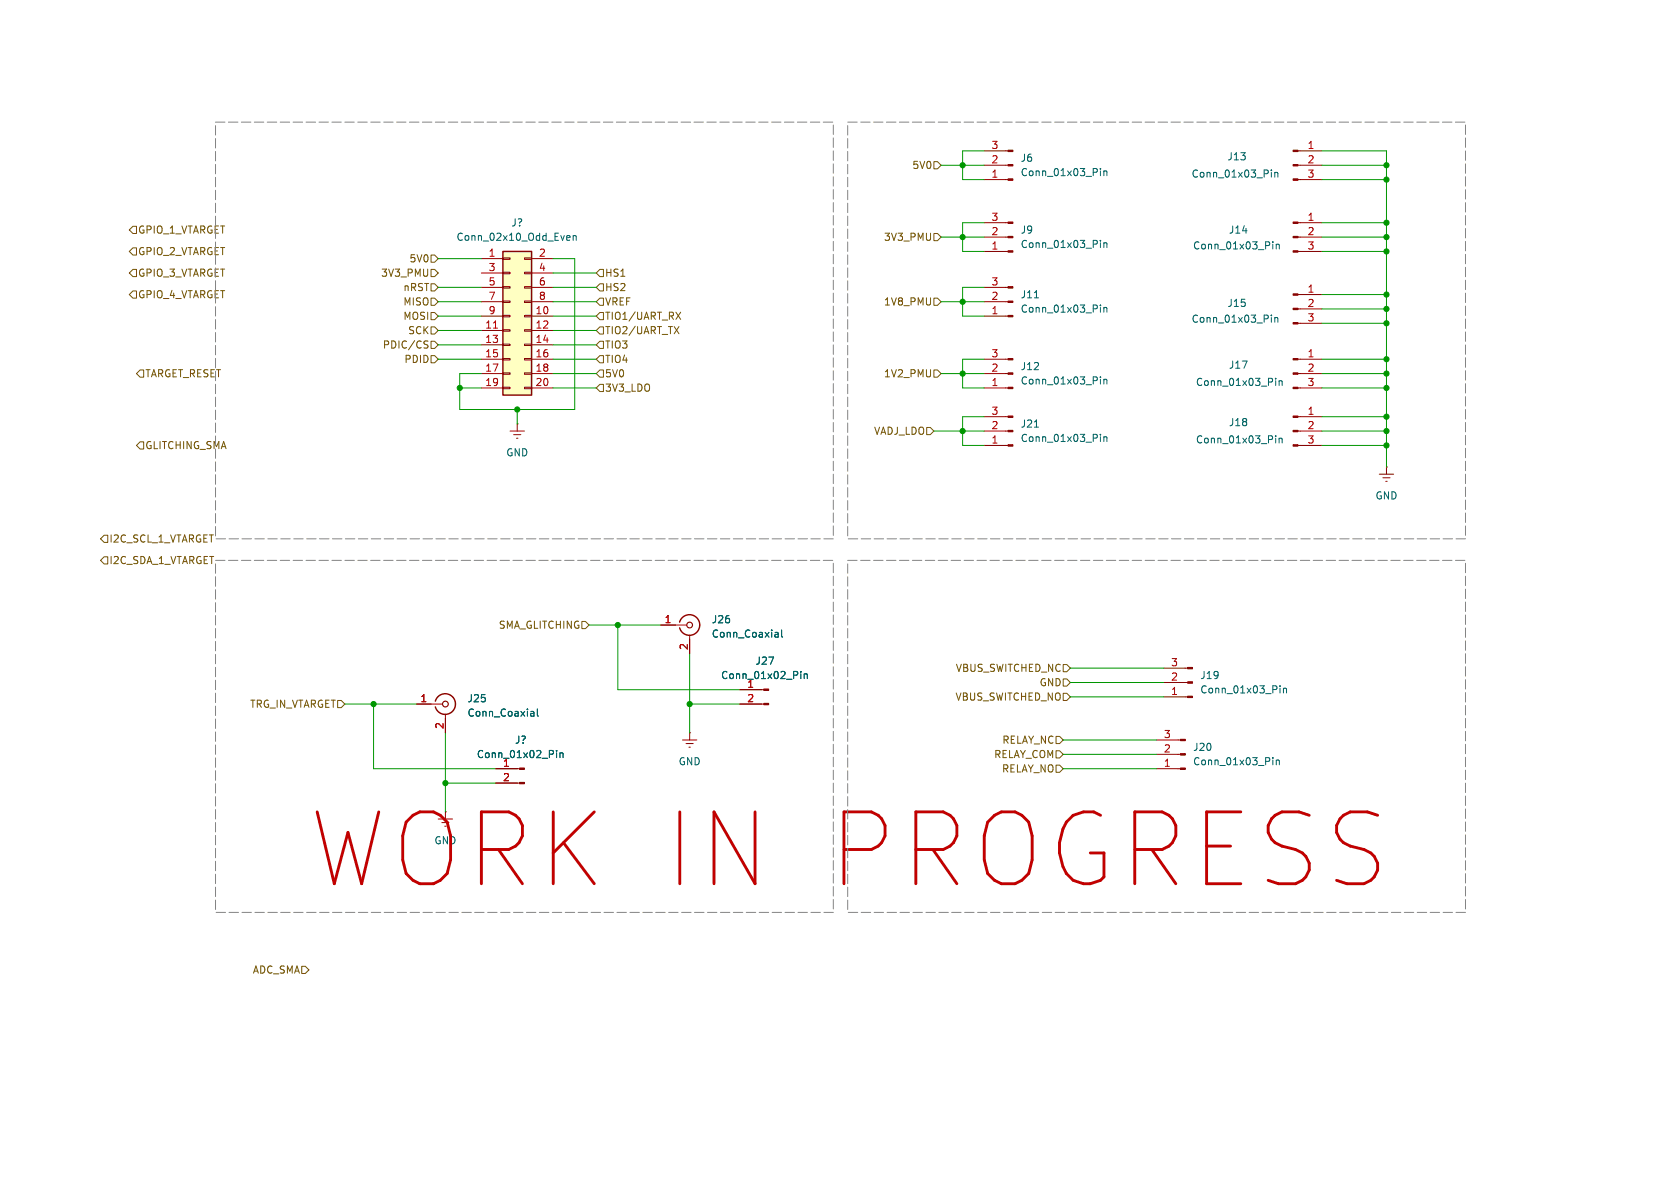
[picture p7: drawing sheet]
<svg xmlns="http://www.w3.org/2000/svg" width="297mm" height="210mm" viewBox="0 0 297 210" stroke-linecap="round" stroke-linejoin="round" font-family="sans-serif">
<g fill="#840000" stroke="#840000" stroke-width=".18">
<path d="M210 123.1h.8v.2h-.8z"/>
<path d="M210 120.5h.8v.3h-.8z"/>
<path d="M210 118h.8v.2h-.8z"/>
<path d="M228.6 73.5h.9v.3h-.9z"/>
<path d="M228.6 76.1h.9v.2h-.9z"/>
<path d="M228.6 78.6h.9v.3h-.9z"/>
<path d="M178.2 78.6h.9v.3h-.9z"/>
<path d="M178.2 76.1h.9v.2h-.9z"/>
<path d="M178.2 73.5h.9v.3h-.9z"/>
<path d="M228.6 51.9h.9v.3h-.9z"/>
<path d="M228.6 54.5h.9v.2h-.9z"/>
<path d="M228.6 57h.9v.3h-.9z"/>
<path d="M178.2 55.8h.9v.2h-.9z"/>
<path d="M178.2 53.2h.9v.3h-.9z"/>
<path d="M178.2 50.7h.9v.2h-.9z"/>
<path d="M178.2 44.3h.9v.3h-.9z"/>
<path d="M178.2 41.8h.9v.2h-.9z"/>
<path d="M178.2 39.2h.9v.3h-.9z"/>
<path d="M178.2 68.5h.9v.2h-.9z"/>
<path d="M178.2 65.9h.9v.3h-.9z"/>
<path d="M178.2 63.4h.9v.2h-.9z"/>
<path d="M228.6 26.5h.9v.3h-.9z"/>
<path d="M228.6 29.1h.9v.2h-.9z"/>
<path d="M228.6 31.6h.9v.3h-.9z"/>
<path d="M91.8 135.8h.9v.2h-.9z"/>
<path d="M208.7 135.8h.8v.2h-.8z"/>
<path d="M208.7 133.2h.8v.3h-.8z"/>
<path d="M208.7 130.7h.8v.2h-.8z"/>
<path d="M135 121.8h.9v.2h-.9z"/>
<path d="M135 124.3h.9v.3h-.9z"/>
<path d="M178.2 31.6h.9v.3h-.9z"/>
<path d="M178.2 29.1h.9v.2h-.9z"/>
<path d="M178.2 26.5h.9v.3h-.9z"/>
<path d="M228.6 63.4h.9v.2h-.9z"/>
<path d="M228.6 65.9h.9v.3h-.9z"/>
<path d="M228.6 68.5h.9v.2h-.9z"/>
<path d="M228.6 39.2h.9v.3h-.9z"/>
<path d="M228.6 41.8h.9v.2h-.9z"/>
<path d="M228.6 44.3h.9v.3h-.9z"/>
</g>
<g fill="none" stroke="#840000" stroke-width=".18">
<path d="M174 39.4h4.2M174 26.7h4.2M174 29.2h4.2M174 31.8h4.2M229.5 39.4h4.2M229.5 26.7h4.2M229.5 29.2h4.2M229.5 31.8h4.2M174 55.9h4.2M174 53.3h4.2M174 50.8h4.2M174 44.5h4.2"/>
<path d="M174 41.9h4.2M229.5 52.1h4.2M229.5 54.6h4.2M229.5 57.2h4.2M229.5 44.5h4.2M229.5 41.9h4.2M174 73.7h4.2M174 76.2h4.2M174 78.7h4.2M174 68.6h4.2M174 66h4.2M174 63.5h4.2"/>
<path d="M229.5 73.7h4.2M229.5 76.2h4.2M229.5 78.7h4.2M229.5 68.6h4.2M229.5 66h4.2M229.5 63.5h4.2M243.8 83.8h2.6M244.5 84.5h1.2M245 85.1h.2M245.1 82.6h.1M245.1 82.6v1.2M116.8 110.5h4.6"/>
<path d="M121.9 112.3v3.3M205.7 118.1h4.3M73.7 124.5h4.5M78.7 126.2v3.3M87.6 135.9h4.2M120.6 130.8h2.6M121.3 131.4h1.3M121.8 132.1h.2M121.9 129.5h.1M121.9 129.5v1.3M130.8 121.9h4.2M130.8 124.5h4.2"/>
<path d="M204.5 135.9h4.2M204.5 133.4h4.2M204.5 130.8h4.2M205.7 123.2h4.3M205.7 120.7h4.3"/>
</g>
<g fill="none" stroke="#006464" stroke-width=".18">
<path d="M194.5 29.8v.1M194.5 30.2v.9M195.1 30.2v.9M195.1 30.3l.2-.1 .3 .1 .1 .8M224.8 30v.2M224.8 30.5v.8M225.4 30.5v.8M225.4 30.6l.1-.1h.3l.1 .8M182.9 52.6h.7M194.5 42.5v.1M194.5 42.9v.9M194.5 53.9v.1"/>
<path d="M194.5 54.3v.9M195.1 42.9v.9M195.1 54.3v.9M195.1 43l.2-.1 .3 .1 .1 .8M195.1 54.5l.2-.2 .3 .1 .1 .8M224.8 55.7v.1M224.8 56.1v.9M225 42.7v.2M225 43.2v.8M225.4 56.1v.9M225.4 56.2l.1-.1 .3 .1 .1 .8M225.6 43.2v.8"/>
<path d="M225.6 43.3l.2-.1h.3l.1 .8M182.9 75.5h.7M194.5 66.6v.1M194.5 67v.9M194.5 76.8v.1M194.5 77.2v.8M195.1 67v.9M195.1 77.2v.8M195.1 77.3l.2-.1 .3 .1 .1 .7M195.1 67.2l.2-.2 .3 .1 .1 .8M225.5 66.9v.1M225.5 67.3v.8"/>
<path d="M225.5 77v.2M225.5 77.5v.8M226.1 67.3v.8M226.1 77.5v.8M226.1 77.6l.2-.1h.3l.1 .8M226.1 67.4l.2-.1 .3 .1 .1 .7M137.1 111.8h.4l.1 .8M137.6 112.6h-.5M137.6 112.1h-.5M138.2 111.4v1.1l.2 .1M141.6 118.7v.1M141.6 119.1v.9"/>
<path d="M142.2 119.1v.9M142.2 119.2l.2-.1 .3 .1v.8M94 125.8h.3l.1 .8M94.4 126.5l-.4 .1M94.4 126.1h-.4M95 125.3v1.1l.2 .2M98.4 132.7v.1M98.4 133.1v.8M99 133.1v.8M99 133.2l.2-.1h.3v.8M225 133.9v.2M225 134.4v.8"/>
<path d="M225.6 134.4v.8M225.6 134.5l.2-.1h.3l.1 .8M226.3 121.2v.2M226.3 121.7v.8M226.9 121.7v.8M226.9 121.8l.2-.1h.3v.8"/>
</g>
<path d="M120.1 110a1.81 1.81 0 0 1 2.8-1 1.81 1.81 0 0 1 0 2.9 1.81 1.81 0 0 1-2.7-.9M77 124a1.81 1.81 0 0 1 2.8-1 1.81 1.81 0 0 1 0 2.9 1.81 1.81 0 0 1-2.8-.9" fill="none" stroke="#840000" stroke-width=".25"/>
<g fill="none" stroke="#840000" stroke-width=".2">
<circle cx="121.9" cy="110.5" r=".51"/>
<circle cx="78.7" cy="124.5" r=".51"/>
</g>
<path d="M88.9 44.5h5.1v25.4h-5.1z" fill="#ffffc2"/>
<path d="M88.9 44.5h5.1v25.4h-5.1z" fill="none" stroke="#840000" stroke-width=".25"/>
<g fill="none" stroke="#840000" stroke-width=".18">
<path d="M85.1 45.7h3.8M85.1 48.3h3.8M85.1 50.8h3.8M85.1 53.3h3.8M85.1 55.9h3.8M85.1 58.4h3.8M88.9 45.6h1.3v.2h-1.3zM88.9 48.1h1.3v.3h-1.3zM88.9 50.7h1.3v.2h-1.3zM88.9 53.2h1.3v.3h-1.3zM88.9 55.8h1.3v.2h-1.3zM88.9 58.3h1.3v.2h-1.3z"/>
<path d="M92.7 45.6h1.3v.2h-1.3zM92.7 48.1h1.3v.3h-1.3zM92.7 50.7h1.3v.2h-1.3zM92.7 53.2h1.3v.3h-1.3zM92.7 55.8h1.3v.2h-1.3zM92.7 58.3h1.3v.2h-1.3zM94 45.7h3.8M94 48.3h3.8M94 50.8h3.8M94 53.3h3.8M94 55.9h3.8M94 58.4h3.8"/>
<path d="M85.1 61h3.8M85.1 63.5h3.8M85.1 66h3.8M85.1 68.6h3.8M88.9 60.8h1.3v.3h-1.3zM88.9 63.4h1.3v.2h-1.3zM88.9 65.9h1.3v.3h-1.3zM88.9 68.5h1.3v.2h-1.3zM90.2 76.2h2.5M90.8 76.8h1.3M91.3 77.5h.3M91.4 74.9h.1"/>
<path d="M91.4 74.9v1.3M92.7 60.8h1.3v.3h-1.3zM92.7 63.4h1.3v.2h-1.3zM92.7 65.9h1.3v.3h-1.3zM92.7 68.5h1.3v.2h-1.3zM94 61h3.8M94 63.5h3.8M94 66h3.8M94 68.6h3.8M116.8 110.5h2.6M121.9 113v2.6M73.7 124.5h2.5"/>
<path d="M78.7 127v2.5M87.6 135.9h3.8M130.8 124.5h3.8M130.8 121.9h3.8"/>
</g>
<path d="M87.2 58h.8" fill="none" stroke="#a90000" stroke-width=".18"/>
<g fill="none" stroke="#006464" stroke-width=".18">
<path d="M100.4 41.6l.3 .1 .1 .2-.6 .2M100.7 42.4l-.3 .1M101.3 41.8l.2-.2 .3 .1 .1 .8M101.3 41.6v.9M137.1 111.8h.4l.1 .8M137.6 112.6h-.5M137.6 112.1h-.5M138.2 111.4v1.1l.2 .1M141.6 118.7v.1M141.6 119.1v.9M142.2 119.1v.9M142.2 119.2l.2-.1 .3 .1v.8"/>
<path d="M94 125.8h.3l.1 .8M94.4 126.5l-.4 .1M94.4 126.1h-.4M95 125.3v1.1l.2 .2M98.4 132.7v.1M98.4 133.1v.8M99 133.1v.8M99 133.2l.2-.1h.3v.8"/>
</g>
<g fill="none" stroke="#725600" stroke-width=".18">
<path d="M165.1 28.6h.6l.7 .6-.7 .6h-.6zM23.5 40h.6v1.3h-.6l-.6-.7zM23.5 47.6h.6v1.3h-.6l-.6-.6zM23.5 43.8h.6v1.3h-.6l-.6-.6zM23.5 51.4h.6v1.3h-.6l-.6-.6zM76.2 55.2h.6l.7 .7-.7 .6h-.6zM76.2 57.8h.6l.7 .6-.7 .7h-.6zM76.2 47.6h.6l.7 .7-.7 .6h-.6zM76.2 45.1h.6l.7 .6-.7 .7h-.6zM76.2 50.2h.6l.7 .6-.7 .6h-.6zM76.2 52.7h.6l.7 .6-.7 .7h-.6zM106 47.6h.7v1.3h-.7l-.6-.6z"/>
<path d="M106 52.7h.7v1.3h-.7l-.6-.7zM106 50.2h.7v1.2h-.7l-.6-.6zM106 55.2h.7v1.3h-.7l-.6-.6zM106 57.8h.7v1.3h-.7l-.6-.7zM119.2 57.7l.8 1.3M119.5 55.2l.8 1.3M120 57.7l-.8 1.3M120.3 55.2l-.8 1.3M165.1 41.3h.6l.7 .6-.7 .6h-.6zM165.1 52.7h.6l.7 .6-.7 .7h-.6zM24.8 65.4h.6v1.3h-.6l-.7-.7zM24.8 78.1h.6v1.3h-.6l-.7-.7z"/>
<path d="M75.2 60.9l.3 .1 .2 .3-.3 .2h-.3M75.2 60.3h.5M76.2 62.9h.6l.7 .6-.7 .6h-.6zM76.2 60.3h.6l.7 .7-.7 .6h-.6zM106 60.3h.7v1.3h-.7l-.6-.6zM106 62.9h.7v1.2h-.7l-.6-.6zM106 65.4h.7v1.3h-.7l-.6-.7zM106 67.9h.7v1.3h-.7l-.6-.6zM163.8 75.6h.7l.6 .6-.6 .6h-.7zM165.1 65.4h.6l.7 .6-.7 .7h-.6zM17.8 95.3l.6-.7h.6v1.3h-.6zM18.4 98.4h.6v1.3h-.6l-.6-.6z"/>
<path d="M102.9 109.9h.6l.6 .6-.6 .6h-.6zM188 117.5h.6l.6 .6-.6 .6h-.6zM59.7 123.8h.6l.7 .7-.7 .6h-.6zM186.7 132.7h.6l.7 .7-.7 .6h-.6zM186.7 130.2h.6l.7 .6-.7 .6h-.6zM186.7 135.3h.6l.7 .6-.7 .6h-.6zM188 120h.6l.6 .7-.6 .6h-.6zM188 122.6h.6l.6 .6-.6 .6h-.6zM53.3 170.8h.7l.6 .7-.6 .6h-.7z"/>
</g>
<g fill="none" stroke="#009600" stroke-width=".18">
<path d="M166.4 29.2h7.6M174 39.4h-3.8v5.1h3.8M174 26.7h-3.8v5.1h3.8M233.7 26.7h11.4v55.9M233.7 29.2h11.4M233.7 39.4h11.4M233.7 31.8h11.4M77.5 53.3h7.6M77.5 50.8h7.6M77.5 45.7h7.6M77.5 55.9h7.6M77.5 58.4h7.6"/>
<path d="M97.8 53.3h7.6M97.8 50.8h7.6M97.8 45.7h3.8v26.7h-20.3v-6.4h3.8M97.8 48.3h7.6M97.8 55.9h7.6M97.8 58.4h7.6M166.4 41.9h7.6M166.4 53.3h7.6M174 50.8h-3.8v5.1h3.8M233.7 57.2h11.4M233.7 54.6h11.4M233.7 52.1h11.4"/>
<path d="M233.7 41.9h11.4M233.7 44.5h11.4M77.5 63.5h7.6M77.5 61h7.6M81.3 68.6h3.8M91.4 72.4v2.5M97.8 63.5h7.6M97.8 68.6h7.6M97.8 66h7.6M97.8 61h7.6M165.1 76.2h8.9M166.4 66h7.6"/>
<path d="M174 63.5h-3.8v5.1h3.8M174 73.7h-3.8v5h3.8M233.7 63.5h11.4M233.7 76.2h11.4M233.7 68.6h11.4M233.7 66h11.4M233.7 78.7h11.4M233.7 73.7h11.4M104.1 110.5h12.7M109.2 110.5v11.4h21.6M121.9 115.6v13.9M189.2 118.1h16.5"/>
<path d="M61 124.5h12.7M66 124.5v11.4h21.6M78.7 129.5v8.9M121.9 124.5h8.9M188 133.4h16.5M188 130.8h16.5M188 135.9h16.5M189.2 123.2h16.5M189.2 120.7h16.5"/>
</g>
<path d="M38.1 21.6h109.2v73.7h-109.2zM149.9 21.6h109.2v73.7h-109.2zM38.1 99.1h109.2v62.2h-109.2zM149.9 99.1h109.2v62.2h-109.2z" fill="none" stroke="#848484" stroke-width=".18" stroke-dasharray="1.7 .6"/>
<g fill="#009600" stroke="#009600" stroke-width=".18">
<circle cx="245.1" cy="66" r=".46"/>
<circle cx="245.1" cy="76.2" r=".46"/>
<circle cx="245.1" cy="78.7" r=".46"/>
<circle cx="245.1" cy="63.5" r=".46"/>
<circle cx="170.2" cy="66" r=".46"/>
<circle cx="245.1" cy="57.2" r=".46"/>
<circle cx="245.1" cy="73.7" r=".46"/>
<circle cx="245.1" cy="68.6" r=".46"/>
<circle cx="121.9" cy="124.5" r=".46"/>
<circle cx="81.3" cy="68.6" r=".46"/>
<circle cx="91.4" cy="72.4" r=".46"/>
<circle cx="109.2" cy="110.5" r=".46"/>
<circle cx="78.7" cy="138.4" r=".46"/>
<circle cx="66" cy="124.5" r=".46"/>
<circle cx="245.1" cy="41.9" r=".46"/>
<circle cx="245.1" cy="44.5" r=".46"/>
<circle cx="245.1" cy="39.4" r=".46"/>
<circle cx="245.1" cy="29.2" r=".46"/>
<circle cx="245.1" cy="54.6" r=".46"/>
<circle cx="245.1" cy="52.1" r=".46"/>
<circle cx="245.1" cy="31.8" r=".46"/>
<circle cx="170.2" cy="29.2" r=".46"/>
<circle cx="170.2" cy="53.3" r=".46"/>
<circle cx="170.2" cy="41.9" r=".46"/>
<circle cx="170.2" cy="76.2" r=".46"/>
</g>
<text font-size="17.7" fill="#840000" x="54.8" y="157.5">WORK IN PROGRESS</text>
<g font-size="1.8" fill="#a90000">
<text x="175.2" y="29">2</text>
<text x="175.2" y="26.4">3</text>
<text x="231.1" y="26.4">1</text>
<text x="231.1" y="29">2</text>
<text x="175.2" y="31.5">1</text>
<text x="231.1" y="31.5">3</text>
<text x="175.2" y="41.7">2</text>
<text x="175.2" y="39.1">3</text>
<text x="231.1" y="39.1">1</text>
<text x="231.1" y="41.7">2</text>
<text x="86.3" y="45.5">1</text>
<text x="95.2" y="45.5">2</text>
<text x="175.2" y="44.2">1</text>
<text x="231.1" y="44.2">3</text>
<text x="86.3" y="48">3</text>
<text x="86.3" y="50.5">5</text>
<text x="86.3" y="53.1">7</text>
<text x="95.2" y="48">4</text>
<text x="95.2" y="50.5">6</text>
<text x="95.2" y="53.1">8</text>
<text x="175.2" y="53.1">2</text>
<text x="175.2" y="50.5">3</text>
<text x="231.1" y="51.8">1</text>
<text x="85.7" y="58.2">11</text>
<text x="86.3" y="55.6">9</text>
<text x="94.6" y="55.6">10</text>
<text x="94.6" y="58.2">12</text>
<text x="175.2" y="55.6">1</text>
<text x="231.1" y="54.4">2</text>
<text x="231.1" y="56.9">3</text>
<text x="85.7" y="60.7">13</text>
<text x="85.7" y="63.2">15</text>
<text x="85.7" y="65.8">17</text>
<text x="94.6" y="60.7">14</text>
<text x="94.6" y="63.2">16</text>
<text x="94.6" y="65.8">18</text>
<text x="175.2" y="65.8">2</text>
<text x="175.2" y="63.2">3</text>
<text x="231.1" y="63.2">1</text>
<text x="231.1" y="65.8">2</text>
<text x="85.7" y="68.3">19</text>
<text x="94.6" y="68.3">20</text>
<text x="175.2" y="68.3">1</text>
<text x="231.1" y="68.3">3</text>
<text x="175.2" y="75.9">2</text>
<text x="175.2" y="73.4">3</text>
<text x="231.1" y="73.4">1</text>
<text x="231.1" y="75.9">2</text>
<text x="175.2" y="78.5">1</text>
<text x="231.1" y="78.5">3</text>
<text x="117.4" y="110.2">1</text>
<text x="121.7" y="115" transform="rotate(-90 121.7 115)">2</text>
<text x="206.9" y="117.9">3</text>
<text x="74.2" y="124.2">1</text>
<text x="132" y="121.7">1</text>
<text x="132" y="124.2">2</text>
<text x="206.9" y="122.9">1</text>
<text x="206.9" y="120.4">2</text>
<text x="78.5" y="129" transform="rotate(-90 78.5 129)">2</text>
<text x="205.7" y="130.6">3</text>
<text x="88.8" y="135.6">1</text>
<text x="205.7" y="135.6">1</text>
<text x="205.7" y="133.1">2</text>
<text x="88.8" y="138.2">2</text>
</g>
<g font-size="1.8" fill="#006464">
<text x="180.3" y="28.8">J6</text>
<text x="216.9" y="28.5">J13</text>
<text x="180.3" y="31.3">Conn_01x03_Pin</text>
<text x="210.6" y="31.6">Conn_01x03_Pin</text>
<text x="90.3" y="40.2">J?</text>
<text x="180.3" y="41.5">J9</text>
<text x="217.2" y="41.5">J14</text>
<text x="80.6" y="42.8">Conn_02x10_Odd_Even</text>
<text x="180.3" y="44">Conn_01x03_Pin</text>
<text x="210.8" y="44.3">Conn_01x03_Pin</text>
<text x="180.3" y="52.9">J11</text>
<text x="180.3" y="55.5">Conn_01x03_Pin</text>
<text x="210.6" y="57.3">Conn_01x03_Pin</text>
<text x="216.9" y="54.5">J15</text>
<text x="180.3" y="65.6">J12</text>
<text x="217.2" y="65.4">J17</text>
<text x="180.3" y="68.2">Conn_01x03_Pin</text>
<text x="211.3" y="68.4">Conn_01x03_Pin</text>
<text x="180.3" y="75.8">J21</text>
<text x="217.2" y="75.5">J18</text>
<text x="89.4" y="80.9">GND</text>
<text x="180.3" y="78.3">Conn_01x03_Pin</text>
<text x="211.3" y="78.6">Conn_01x03_Pin</text>
<text x="243.1" y="88.5">GND</text>
<text x="125.7" y="112.9">Conn_Coaxial</text>
<text x="125.7" y="110.4">J26</text>
<text x="133.5" y="117.7">J27</text>
<text x="82.6" y="124.3">J25</text>
<text x="127.4" y="120.2">Conn_01x02_Pin</text>
<text x="212.1" y="122.8">Conn_01x03_Pin</text>
<text x="212.1" y="120.2">J19</text>
<text x="82.6" y="126.9">Conn_Coaxial</text>
<text x="90.9" y="131.7">J?</text>
<text x="84.2" y="134.2">Conn_01x02_Pin</text>
<text x="119.9" y="135.5">GND</text>
<text x="210.8" y="135.5">Conn_01x03_Pin</text>
<text x="210.8" y="132.9">J20</text>
<text x="76.7" y="149.5">GND</text>
</g>
<g font-size="1.8" fill="#725600">
<text x="161.2" y="30.1">5V0</text>
<text x="24.3" y="41.5">GPIO_1_VTARGET</text>
<text x="24.3" y="45.3">GPIO_2_VTARGET</text>
<text x="72.3" y="46.6">5V0</text>
<text x="156.2" y="42.8">3V3_PMU</text>
<text x="24.3" y="49.1">GPIO_3_VTARGET</text>
<text x="24.3" y="52.9">GPIO_4_VTARGET</text>
<text x="67.3" y="49.1">3V3_PMU</text>
<text x="71.2" y="51.7">nRST</text>
<text x="106.9" y="49.1">HS1</text>
<text x="106.9" y="51.7">HS2</text>
<text x="71.2" y="56.7">MOSI</text>
<text x="71.2" y="54.2">MISO</text>
<text x="72.1" y="59.3">SCK</text>
<text x="106.9" y="54.2">VREF</text>
<text x="106.9" y="56.7">TIO1/UART_RX</text>
<text x="106.9" y="59.3">TIO2/UART_TX</text>
<text x="156.2" y="54.2">1V8_PMU</text>
<text x="67.6" y="61.8">PDIC/CS</text>
<text x="71.4" y="64.4">PDID</text>
<text x="106.9" y="61.8">TIO3</text>
<text x="106.9" y="64.4">TIO4</text>
<text x="25.6" y="66.9">TARGET_RESET</text>
<text x="106.9" y="66.9">5V0</text>
<text x="106.9" y="69.4">3V3_LDO</text>
<text x="156.2" y="66.9">1V2_PMU</text>
<text x="154.4" y="77.1">VADJ_LDO</text>
<text x="25.6" y="79.6">GLITCHING_SMA</text>
<text x="19.2" y="99.9">I2C_SDA_1_VTARGET</text>
<text x="19.2" y="96.1">I2C_SCL_1_VTARGET</text>
<text x="88.1" y="111.4">SMA_GLITCHING</text>
<text x="168.9" y="119">VBUS_SWITCHED_NC</text>
<text x="44.1" y="125.3">TRG_IN_VTARGET</text>
<text x="168.8" y="124.1">VBUS_SWITCHED_NO</text>
<text x="183.7" y="121.5">GND</text>
<text x="177.1" y="131.7">RELAY_NC</text>
<text x="175.7" y="134.2">RELAY_COM</text>
<text x="177" y="136.8">RELAY_NO</text>
<text x="44.6" y="172.3">ADC_SMA</text>
</g>
</svg>
